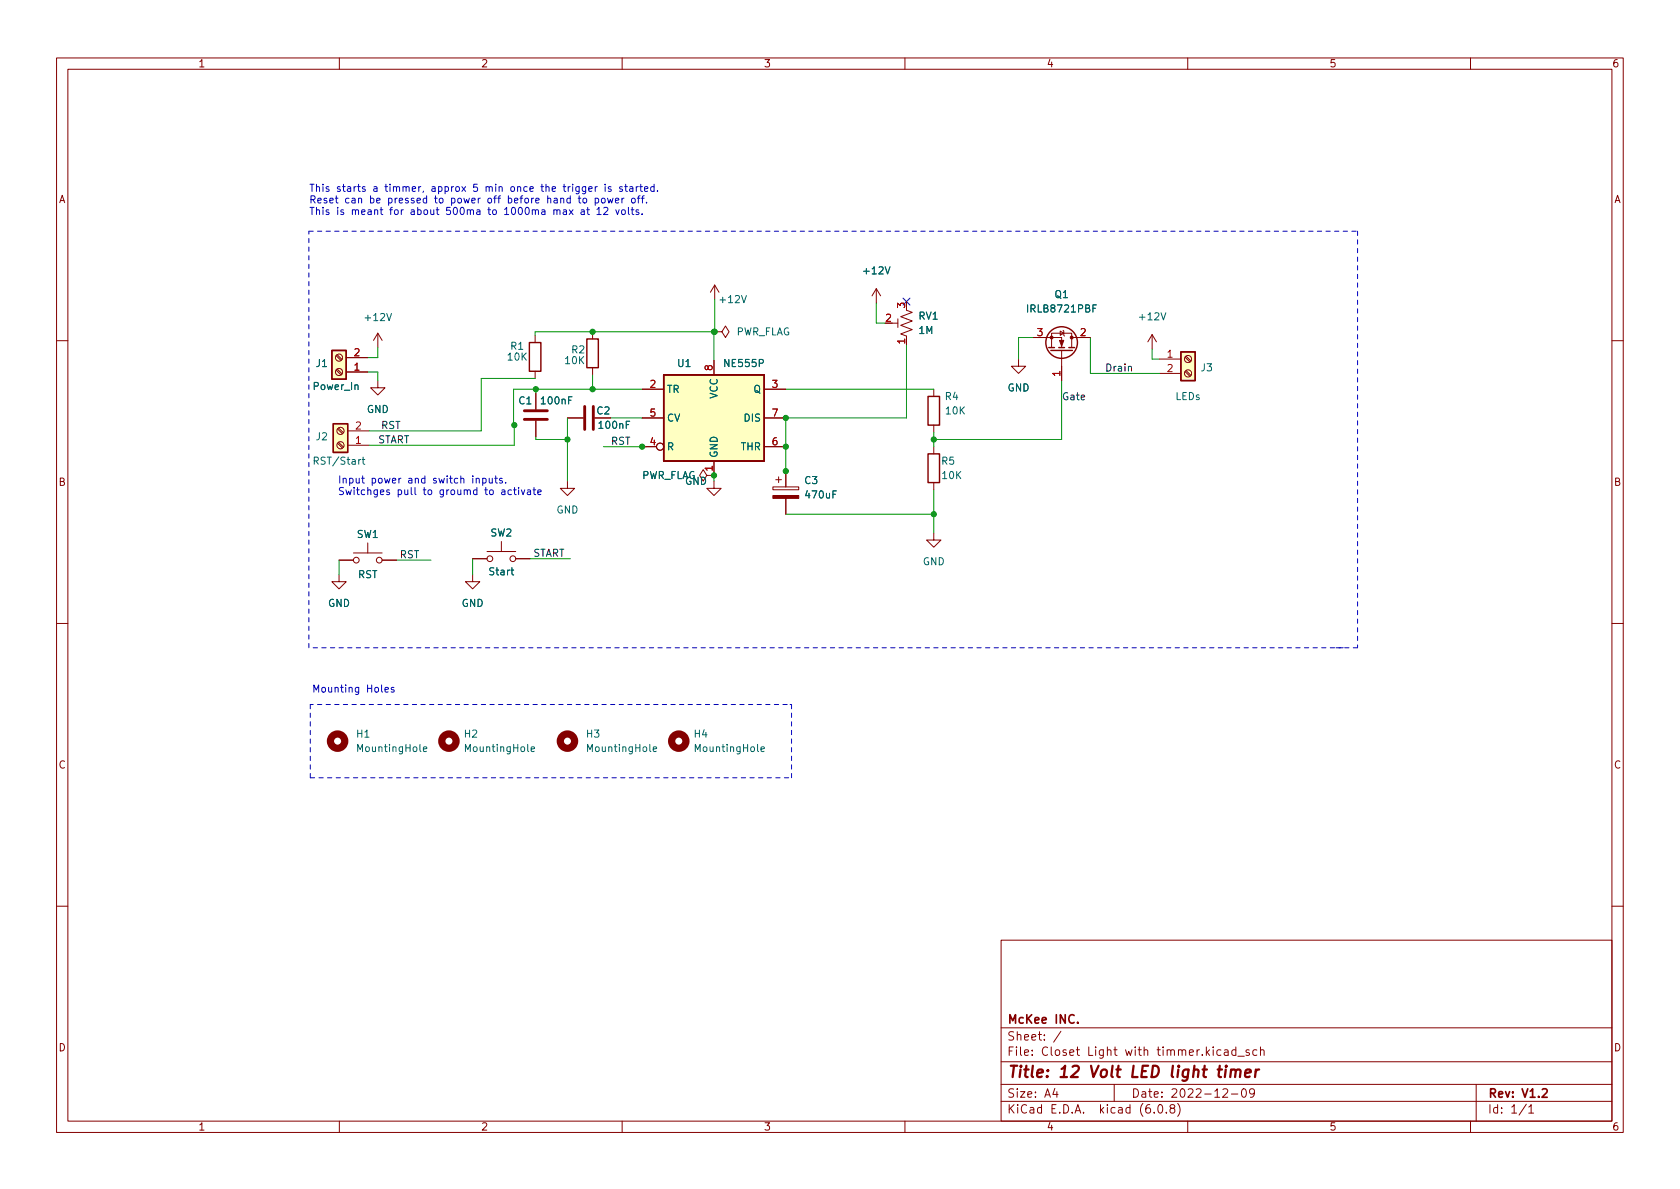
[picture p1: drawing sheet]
<svg xmlns="http://www.w3.org/2000/svg" width="297mm" height="210mm" viewBox="0 0 297 210" stroke-linecap="round" stroke-linejoin="round" font-family="sans-serif">
<g fill="none" stroke="#840000" stroke-width=".18">
<path d="M10 10.2h277v190.1h-277zM12 12.2h273v186.1h-273zM60 10.2v2M110 10.2v2M160 10.2v2M210 10.2v2M260 10.2v2M66.8 58.9l-.8 1.3M66.8 58.9v2.6M66.8 58.9l.8 1.3M94.6 59.3v1.3M104.8 58.7v1.2"/>
<path d="M126.4 58.7h1.2l.7-1 .6 1-.6 1-.7-1M126.4 58.7h.1M126.4 50.4l-.8 1.3M126.4 50.4v2.6M126.4 50.4l.7 1.3M154.9 51l-.7 1.3M154.9 51v2.6M154.9 51l.8 1.3M157.7 57.1h1M158.7 56.4v1.5M160.3 54.9l1 .3-2 .8 2 .8-2 .7 2 .8-2 .7 1 .4v.3M182.6 59.7h5.1v1.8"/>
<path d="M187.5 58.5l.6 .4-.6 .4zM188 58.4l.1 .1v.8l.1 .1M189.5 59.7h3.3M203.7 59.2l-.8 1.2M203.7 59.2v2.5M203.7 59.2l.8 1.2M10 60.2h2M59.4 62.9l.9 .8M59.4 65.5l.9 .8M59.6 62.7l.9 .9M59.6 65.3l.9 .8M59.7 75.9l.9 .8"/>
<path d="M59.7 78.4l.9 .8M59.9 75.7l.8 .8M59.9 78.2l.8 .9M61.2 65.8h3.8M61.2 63.2h3.8M61.5 78.7h3.8M61.5 76.2h3.8M66.8 67.3v1.3h1.3l-1.3 1.2-1.3-1.2h1.3M94.6 65.7v1.2M94.7 69.6v2.8M94.7 74.4v2.8M100.3 73.9h2.8"/>
<path d="M104.8 65v1.3M113.5 68.8h3.8M113.5 79h2.6M113.5 73.9h3.8M126.2 63.7v2.6M135.1 68.8h3.8M135.1 79h3.8M135.1 73.9h3.8M165.1 68.8v1.3M165.1 75.2v1.2M165.1 79v1.3M180.1 63.5v1.3h1.3l-1.3 1.2-1.3-1.2h1.3"/>
<path d="M185.9 61.5v-2.6h3.6v2.6M187.7 62v5.3M205 63.5h3.8M205 66h3.8M209.5 65.7l.9 .8M209.5 63.2l.9 .8M209.7 65.5l.9 .9M209.7 63l.9 .8M285 60.2h2M59.9 99.1h2.6M62.5 97.8h5.1M65 96v1.8"/>
<path d="M67.6 99.1h2.5M83.6 98.8h2.5M86.1 97.5h5.1M88.6 95.8v1.7M91.2 98.8h2.5M100.3 85.1v1.3h1.3l-1.3 1.2-1.2-1.2h1.2M125 84.1l-.7-1-.6 1 .6 1 .7-1h1.2M126.2 84.1h.1M126.2 85.1v1.3h1.3l-1.3 1.2-1.2-1.2h1.2M126.2 81.5v2.6M136.7 86.1h4.5v.5h-4.5zM137.2 84.8h1"/>
<path d="M137.7 84.3v1M138.9 83.3v2.8M138.9 88.1v2.8M165.1 94.2v1.3h1.3l-1.3 1.3-1.3-1.3h1.3M165.1 85.3v1.3M10 110.2h2M59.9 101.6v1.3h1.3l-1.3 1.2-1.2-1.2h1.2M83.6 101.6v1.3h1.2l-1.2 1.2-1.3-1.2h1.3M285 110.2h2M10 160.2h2M177 166.3h108v32h-108zM285 160.2h2"/>
<path d="M60 198.3v2M110 198.3v2M160 198.3v2M177 194.8h108M177 191.8h108M177 187.8h108M177 181.8h108M186.5 192.5l-.4 1h1M186.9 193v1M187.6 182.4l-1.3 1.9M197 191.8v3M204.1 196.7v.1"/>
<path d="M204.9 195.4l.2-.1a.81 .81 0 0 1 .6 .7 .81 .81 0 0 1-.3 .8h-.2a.81 .81 0 0 1-.6-.6 .81 .81 0 0 1 .3-.8zM206.2 196.7v.1M207.1 196l-.2-.3v-.2l.2-.2 .5 .1 .1 .2-.1 .2-.6 .2-.1 .3v.4l.2 .1h.5l.1-.3-.1-.4-.2-.1M208.2 195.1a1.72 1.72 0 0 1 0 2.3M210 198.3v2M215.9 185.7l-.5-.1-.3 .3v.4l.2 .3h.6M216.2 192.7l.6-.2 .2 .2 .1 .3-1 1h1M216.5 185.7h.6v.9M217.1 186l-.5 .1a.29 .29 0 0 0-.2 .2 .29 .29 0 0 0 .2 .3h.5M217.7 193.5h1.2M218.5 185.7l-.4-.1-.3 .3v.4l.1 .3h.6M218.5 185.1v1.5"/>
<path d="M218.9 186.8h1.1M219.7 192.6l.2-.1a.81 .81 0 0 1 .5 .7 .81 .81 0 0 1-.3 .8h-.1a.81 .81 0 0 1-.6-.6 .81 .81 0 0 1 .3-.8zM220.9 185.7l-.4-.1-.2 .2 .1 .3 .5 .1v.4h-.6M221.8 193.2l-.3 .3-.4-.1-.2-.2 .2-.6 .4-.1 .2 .2a.99 .99 0 0 1-.3 1.3h-.3M222.2 185.7l-.4-.1-.3 .3v.4l.1 .3h.6M222.9 185.8l.2-.2 .3 .1 .1 .9M222.9 185.1v1.5M260 198.3v2M261 191.8v6.5M269.9 195.3l-1.3 1.9M270.3 195.8l.4-.5v1.5M270.3 196.8h.9"/>
<circle cx="59.9" cy="63.2" r=".63"/>
<circle cx="59.9" cy="65.8" r=".63"/>
<circle cx="60.2" cy="78.7" r=".63"/>
<circle cx="60.2" cy="76.2" r=".63"/>
<circle cx="116.7" cy="79" r=".63"/>
<circle cx="210.1" cy="63.5" r=".63"/>
<circle cx="210.1" cy="66" r=".63"/>
<circle cx="63" cy="99.1" r=".51"/>
<circle cx="67.1" cy="99.1" r=".51"/>
<circle cx="86.6" cy="98.8" r=".51"/>
<circle cx="90.7" cy="98.8" r=".51"/>
</g>
<path d="M190.6 180.8v.1M272.7 192.7l.6-.2 .2 .2 .1 .3-1 1h1" fill="none" stroke="#840000" stroke-width=".3"/>
<path d="M216.7 189.1l-.1 1.4M216.8 188.5l-.1 .1 .1 .1 .1-.1-.1-.1v.2M217.7 189.3a.49 .49 0 0 1 .8 .1l-.1 1.1M217.7 189.1l-.2 1.4M218.5 189.4a.5 .5 0 0 1 .8-.2l-.1 1.3M220.2 189.8l.9-.2v-.4l-.6-.1-.3 .3v1l.2 .1 .6-.1M222.1 189.1l-.2 1.4M222.6 189.1l-.4 .1-.2 .3" fill="none" stroke="#840000" stroke-width=".4"/>
<g fill="none" stroke="#840000" stroke-width=".25">
<path d="M103.8 59.9h2v5.1h-2zM58.7 62h2.5v5.1h-2.5zM58.9 74.9h2.6v5.1h-2.6zM93.6 60.6h2v5.1h-2zM117.3 66.3h17.8v15.2h-17.8zM164.1 70.1h2v5.1h-2zM185.4 61.5h1M185.8 62h3.8M187.2 61.5h1M189 61.5h1M208.8 62.2h2.5v5.1h-2.5zM164.1 80.3h2v5h-2z"/>
<circle cx="187.7" cy="60.6" r="2.79"/>
</g>
<g fill="none" stroke="#840000" stroke-width="1.3">
<circle cx="59.7" cy="131.1" r="1.27"/>
<circle cx="79.4" cy="131.1" r="1.27"/>
<circle cx="100.3" cy="131.1" r="1.27"/>
<circle cx="120" cy="131.1" r="1.27"/>
</g>
<path d="M193.8 53.9h-.6v1.3M64 81.3h.5M64.2 80.8v1.1l.3 .2M74.9 132.5l.6-.1-.1-.3h-.4l-.1 .1v.6h.5M93.9 132.5l.6-.1v-.3h-.4l-.2 .1 .1 .6h.5M115.5 132.5l.6-.1-.1-.3h-.3l-.2 .1 .1 .6h.4M134.5 132.5l.7-.1-.1-.3h-.4l-.2 .1 .1 .6h.5" fill="none" stroke="#006464" stroke-width=".18"/>
<g fill="#840000" stroke="#840000" stroke-width=".18">
<path d="M136.7 87.6h4.5v.5h-4.5z"/>
<path d="M187.3 60.2h.8l-.4 1z"/>
<circle cx="185.9" cy="59.7" r=".25"/>
<circle cx="189.5" cy="59.7" r=".25"/>
</g>
<path d="M92.7 74.2h4.1M92.7 72.6h4.1M103.4 71.9v4M104.9 71.9v4" fill="none" stroke="#840000" stroke-width=".51"/>
<g fill="#ffffc2" stroke="#ffffc2" stroke-width=".18">
<path d="M208.8 62.2h2.5v5.1h-2.5z"/>
<path d="M117.3 66.3h17.8v15.2h-17.8z"/>
<path d="M58.9 74.9h2.6v5.1h-2.6z"/>
<path d="M58.7 62h2.5v5.1h-2.5z"/>
</g>
<path d="M199.5 64.9l.2-.1h.3l.1 .8" fill="none" stroke="#0f0f0f" stroke-width=".18"/>
<g fill="none" stroke="#0000c2" stroke-width=".18">
<path d="M100.6 37.1l.7 .8M101.3 37.1l-.7 .8M102.2 35h.5M102.4 34.6v1.1l.3 .2M102.8 37.2h.4l.1 .7M103.2 35.1l.3-.1 .2 .3v.4l-.2 .2-.3-.1-.1-.1zM103.3 37.4l-.4 .1-.2 .1 .2 .3h.4M103.6 33v1l-.3 .3-.3-.1M103.6 33.1l-.4-.1-.3 .2 .2 .6h.5M103.7 37.1h.5M103.9 36.7v1.1l.3 .1M104.1 33.4l.6-.1-.1-.2-.3-.1-.2 .2 .1 .6h.4"/>
<path d="M105.2 35.1l.4-.1 .2 .3-.1 .5h-.5M105.2 33v.8M105.2 35v1.3M105.5 37l.4-.3v1.2M105.5 37.9h.8M105.6 33l-.4 .2M106.5 35.1l.3-.1 .2 .3v.4l-.2 .2-.3-.1-.2-.1zM106.8 36.8l.4-.1 .3 .3-.8 .9h.8M107 32.6v.1M107 33v.8M107.4 35l.3 .9 .2-.6 .2 .6 .3-.9M108 33.1l-.3-.1-.2 .2 .1 .2 .4 .1v.3h-.5"/>
<path d="M108.8 35.5l.6-.2v-.2l-.4-.1-.2 .2 .1 .6h.5M108.9 37.1l.3 .8 .3-.8M110 35v.9M110 33.1l-.3-.1-.2 .2 .1 .2 .4 .1v.3h-.5M110 37.2l.3-.1 .3 .2v.4l-.3 .2h-.3l-.1-.2zM110.3 35l-.3 .3M110.4 33h.5M110.6 32.6v1.1l.3 .1M111.1 36.7v1.1l.2 .1M111.4 33.1h.4l.1 .7M111.6 37.1h.5M111.8 35.1l.3-.1 .2 .3v.4l-.2 .2-.3-.1-.1-.1z"/>
<path d="M111.8 36.7v1.1l.3 .1M111.9 33.3l-.4 .1-.2 .1 .2 .3h.4M112.5 33v.8M112.7 35h.5M112.9 33l-.4 .2M112.9 37.2l-.3-.1-.2 .2 .1 .2 .4 .1v.3h-.5M113.1 33h.5M113.2 34.6l-.3 .2v1.1M113.3 32.6v1.1l.3 .1M113.4 35h.5M113.5 37.8v.1M113.9 34.6l-.3 .2v1.1"/>
<path d="M114 33.4l.6-.1-.1-.2-.4-.1-.1 .2v.6h.5M114.3 35.8v.1M115.6 33.1l-.3-.1-.3 .2 .2 .6h.4M115.6 32.6v1.2M116.3 33.7v.1M84.2 84.7l.2-.1h.3v.8M84.2 84.6v.8M85.3 84.6h.4l.3 .2-.2 .6h-.5M85.3 84.6v1.2M86.5 84.6l.1 .8h.3l.1-.1M87 84.6v.8M87.5 84.6h.4"/>
<path d="M87.6 84.2v1l.3 .2M88.7 86.7h.5l.1 .8M88.8 84.6h-.3l-.2 .2 .1 .1 .4 .2v.3h-.5M89.3 86.9l-.4 .1-.2 .2 .2 .3 .4-.1M89.4 85.3v.1M90.4 86.7l-.3-.1-.3 .3 .1 .5h.5M90.8 86.6h.5M91 86.2v1.1l.3 .2M91.7 86.2v.1M91.7 86.6v.9M92.2 86.6l.3 .9 .3-.9M93.3 86.7h.5v.8"/>
<path d="M93.8 86.9l-.4 .1-.2 .2 .2 .3 .4-.1M94.2 86.6h.5M94.4 86.2v1.1l.3 .2M95.1 87l.6-.1-.1-.2-.3-.1-.2 .2v.6h.5M68.1 122l.6-.2-.1-.2-.3-.1-.2 .2v.6h.5M69.6 121.6l-.3-.1-.1 .2v.2l.4 .1v.3h-.4"/>
</g>
<path d="M54.6 40.9h185.4M240 40.9v73.6M54.6 114.5v-73.6M236.2 114.5h3.8M237.5 114.5h-182.9M54.9 124.6v12.9M54.9 137.5h85.1M139.2 124.6h-84.3M139.7 124.6h.3M140 137.5v-12.9" fill="none" stroke="#0000c2" stroke-width=".18" stroke-dasharray=".8 .8"/>
<g fill="none" stroke="#009600" stroke-width=".18">
<path d="M126.2 58.7v5M126.4 53v5.7h-31.8v.6M154.9 53.6v3.5h1.6M182.6 59.7h-2.5v3.8M192.8 59.7v6.3h12.2M65 65.8h1.8v1.5M66.8 61.5v1.7h-1.8M94.6 66.9h-9.5v9.3h-19.8M94.7 68.8v.8M94.7 77.2v.5h5.6M100.3 73.9v11.2M104.8 66.3v2.5"/>
<path d="M106.7 79h7.6M107.9 73.9h5.6M113.5 68.8h-22.7l.1 9.9h-25.6M138.9 68.8h26.2M160.3 61v12.9h-21.4v9.7M165.1 76.4v2.6M187.7 67.3v10.4h-22.6M203.7 61.7v1.8h1.3M59.9 99.1v2.5M70.1 99.1h6.1M83.6 98.8v2.8M93.7 98.8h7.1"/>
<path d="M126.2 84.1v1M138.9 90.9h26.2M165.1 86.6v7.6"/>
</g>
<path d="M159.7 52.7l1.2 1.2M160.9 52.7l-1.2 1.2" fill="none" stroke="#000084" stroke-width=".18"/>
<g fill="#009600" stroke="#009600" stroke-width=".18">
<circle cx="90.9" cy="75.2" r=".46"/>
<circle cx="138.9" cy="83.3" r=".46"/>
<circle cx="138.9" cy="79" r=".46"/>
<circle cx="138.9" cy="73.9" r=".46"/>
<circle cx="100.3" cy="77.7" r=".46"/>
<circle cx="104.8" cy="68.8" r=".46"/>
<circle cx="104.8" cy="58.7" r=".46"/>
<circle cx="126.4" cy="58.7" r=".46"/>
<circle cx="126.2" cy="58.7" r=".46"/>
<circle cx="113.5" cy="79" r=".46"/>
<circle cx="126.2" cy="84.1" r=".46"/>
<circle cx="94.7" cy="68.8" r=".46"/>
<circle cx="165.1" cy="77.7" r=".46"/>
<circle cx="165.1" cy="90.9" r=".46"/>
</g>
<text font-size="2.8" fill="#840000" x="178" y="190.6">Title: 12 Volt LED light timer</text>
<g font-size="2.1" fill="#840000">
<text x="178" y="184">Sheet: /</text>
<text x="178" y="181">McKee INC.</text>
<text x="178" y="186.7">File: Closet Light with timmer.kicad_sch</text>
<text x="178" y="196.9">KiCad E.D.A. kicad (6.0.8)</text>
<text x="178" y="194.1">Size: A4</text>
<text x="200" y="194.1">Date: 2022-12-09</text>
<text x="263" y="194.1">Rev: V1.2</text>
<text x="263" y="196.9">Id: 1/1</text>
</g>
<g font-size="1.8" fill="#840000">
<text x="35" y="11.9">1</text>
<text x="85" y="11.9">2</text>
<text x="135" y="11.9">3</text>
<text x="185" y="11.9">4</text>
<text x="235" y="11.9">5</text>
<text x="285" y="11.9">6</text>
<text x="10.3" y="35.9">A</text>
<text x="285.3" y="35.9">A</text>
<text x="105.5" y="73.3">C2</text>
<text x="10.3" y="85.9">B</text>
<text x="285.3" y="85.9">B</text>
<text x="10.3" y="135.9">C</text>
<text x="285.3" y="135.9">C</text>
<text x="10.3" y="185.9">D</text>
<text x="285.3" y="185.9">D</text>
<text x="35" y="199.9">1</text>
<text x="85" y="199.9">2</text>
<text x="135" y="199.9">3</text>
<text x="185" y="199.9">4</text>
<text x="235" y="199.9">5</text>
<text x="285" y="199.9">6</text>
</g>
<g font-size="1.8" fill="#0000c2">
<text x="54.6" y="33.9">This starts a timmer, approx 5 min once the trigger is started.</text>
<text x="54.6" y="36">Reset can be pressed to power off before hand to power off.</text>
<text x="54.6" y="38">This is meant for about 500ma to 1000ma max at 12 volts.</text>
<text x="59.7" y="85.5">Input power and switch inputs.</text>
<text x="59.7" y="87.5">Switchges pull to groumd to activate</text>
<text x="55.1" y="122.5">Mounting Holes</text>
</g>
<g font-size="1.8" fill="#006464">
<text x="127.5" y="53.6">+12V</text>
<text x="152.9" y="48.5">+12V</text>
<text x="186.5" y="52.7">Q1</text>
<text x="64.7" y="56.8">+12V</text>
<text x="130" y="59.3">PWR_FLAG</text>
<text x="162.4" y="56.5">RV1</text>
<text x="162.5" y="59">1M</text>
<text x="181.9" y="55.2">IRLB8721PBF</text>
<text x="201.6" y="56.6">+12V</text>
<text x="55.9" y="64.9">J1</text>
<text x="89.8" y="63.7">10K</text>
<text x="90.3" y="61.8">R1</text>
<text x="100" y="64.4">10K</text>
<text x="101.1" y="62.5">R2</text>
<text x="119.9" y="64.9">U1</text>
<text x="128.2" y="64.9">NE555P</text>
<text x="212.4" y="65.7">J3</text>
<text x="55.5" y="69">Power_In</text>
<text x="91.8" y="71.5">C1</text>
<text x="95.8" y="71.5">100nF</text>
<text x="117.9" y="69.5">TR</text>
<text x="126.9" y="70.5" transform="rotate(-90 126.9 70.5)">VCC</text>
<text x="133.2" y="69.5">Q</text>
<text x="167.1" y="70.7">R4</text>
<text x="178.1" y="69.2">GND</text>
<text x="207.8" y="70.7">LEDs</text>
<text x="55.9" y="77.8">J2</text>
<text x="64.8" y="73">GND</text>
<text x="106" y="75.8">100nF</text>
<text x="117.9" y="74.5">CV</text>
<text x="131.7" y="74.5">DIS</text>
<text x="167.3" y="73.3">10K</text>
<text x="55.9" y="82.2">RST/Start</text>
<text x="117.9" y="79.6">R</text>
<text x="126.9" y="81" transform="rotate(-90 126.9 81)">GND</text>
<text x="131" y="79.6">THR</text>
<text x="166.5" y="82.2">R5</text>
<text x="113.3" y="84.7">PWR_FLAG</text>
<text x="121.1" y="85.7">GND</text>
<text x="142.3" y="85.6">C3</text>
<text x="142.6" y="88.1">470uF</text>
<text x="166.7" y="84.7">10K</text>
<text x="63.1" y="95.1">SW1</text>
<text x="86.7" y="94.9">SW2</text>
<text x="98.4" y="90.8">GND</text>
<text x="86.6" y="101.7">Start</text>
<text x="163.1" y="99.9">GND</text>
<text x="58" y="107.3">GND</text>
<text x="63.3" y="102.2">RST</text>
<text x="81.6" y="107.3">GND</text>
<text x="63.1" y="130.4">H1</text>
<text x="82.1" y="130.4">H2</text>
<text x="103.7" y="130.4">H3</text>
<text x="122.8" y="130.4">H4</text>
<text x="63.4" y="133">MountingHole</text>
<text x="82.5" y="133">MountingHole</text>
<text x="104.1" y="133">MountingHole</text>
<text x="123.1" y="133">MountingHole</text>
</g>
<g font-size="1.8" fill="#a90000">
<text x="156.6" y="56.9">2</text>
<text x="160" y="54.5" transform="rotate(-90 160 54.5)">3</text>
<text x="183.4" y="59.4">3</text>
<text x="191" y="59.4">2</text>
<text x="62.6" y="65.5">1</text>
<text x="62.6" y="63">2</text>
<text x="126" y="65.5" transform="rotate(-90 126 65.5)">8</text>
<text x="160" y="60.8" transform="rotate(-90 160 60.8)">1</text>
<text x="206.4" y="63.2">1</text>
<text x="206.4" y="65.8">2</text>
<text x="115" y="68.6">2</text>
<text x="136.5" y="68.6">3</text>
<text x="187.5" y="66.5" transform="rotate(-90 187.5 66.5)">1</text>
<text x="62.9" y="75.9">2</text>
<text x="115" y="73.7">5</text>
<text x="136.5" y="73.7">7</text>
<text x="62.9" y="78.5">1</text>
<text x="115" y="78.7">4</text>
<text x="126" y="83.3" transform="rotate(-90 126 83.3)">1</text>
<text x="136.5" y="78.7">6</text>
</g>
<g font-size="1.8" fill="#0f0f0f">
<text x="195.3" y="65.7">Drain</text>
<text x="187.7" y="70.8">Gate</text>
<text x="67.3" y="75.8">RST</text>
<text x="66.8" y="78.4">START</text>
<text x="107.9" y="78.6">RST</text>
<text x="70.6" y="98.7">RST</text>
<text x="94.2" y="98.5">START</text>
</g>
</svg>
